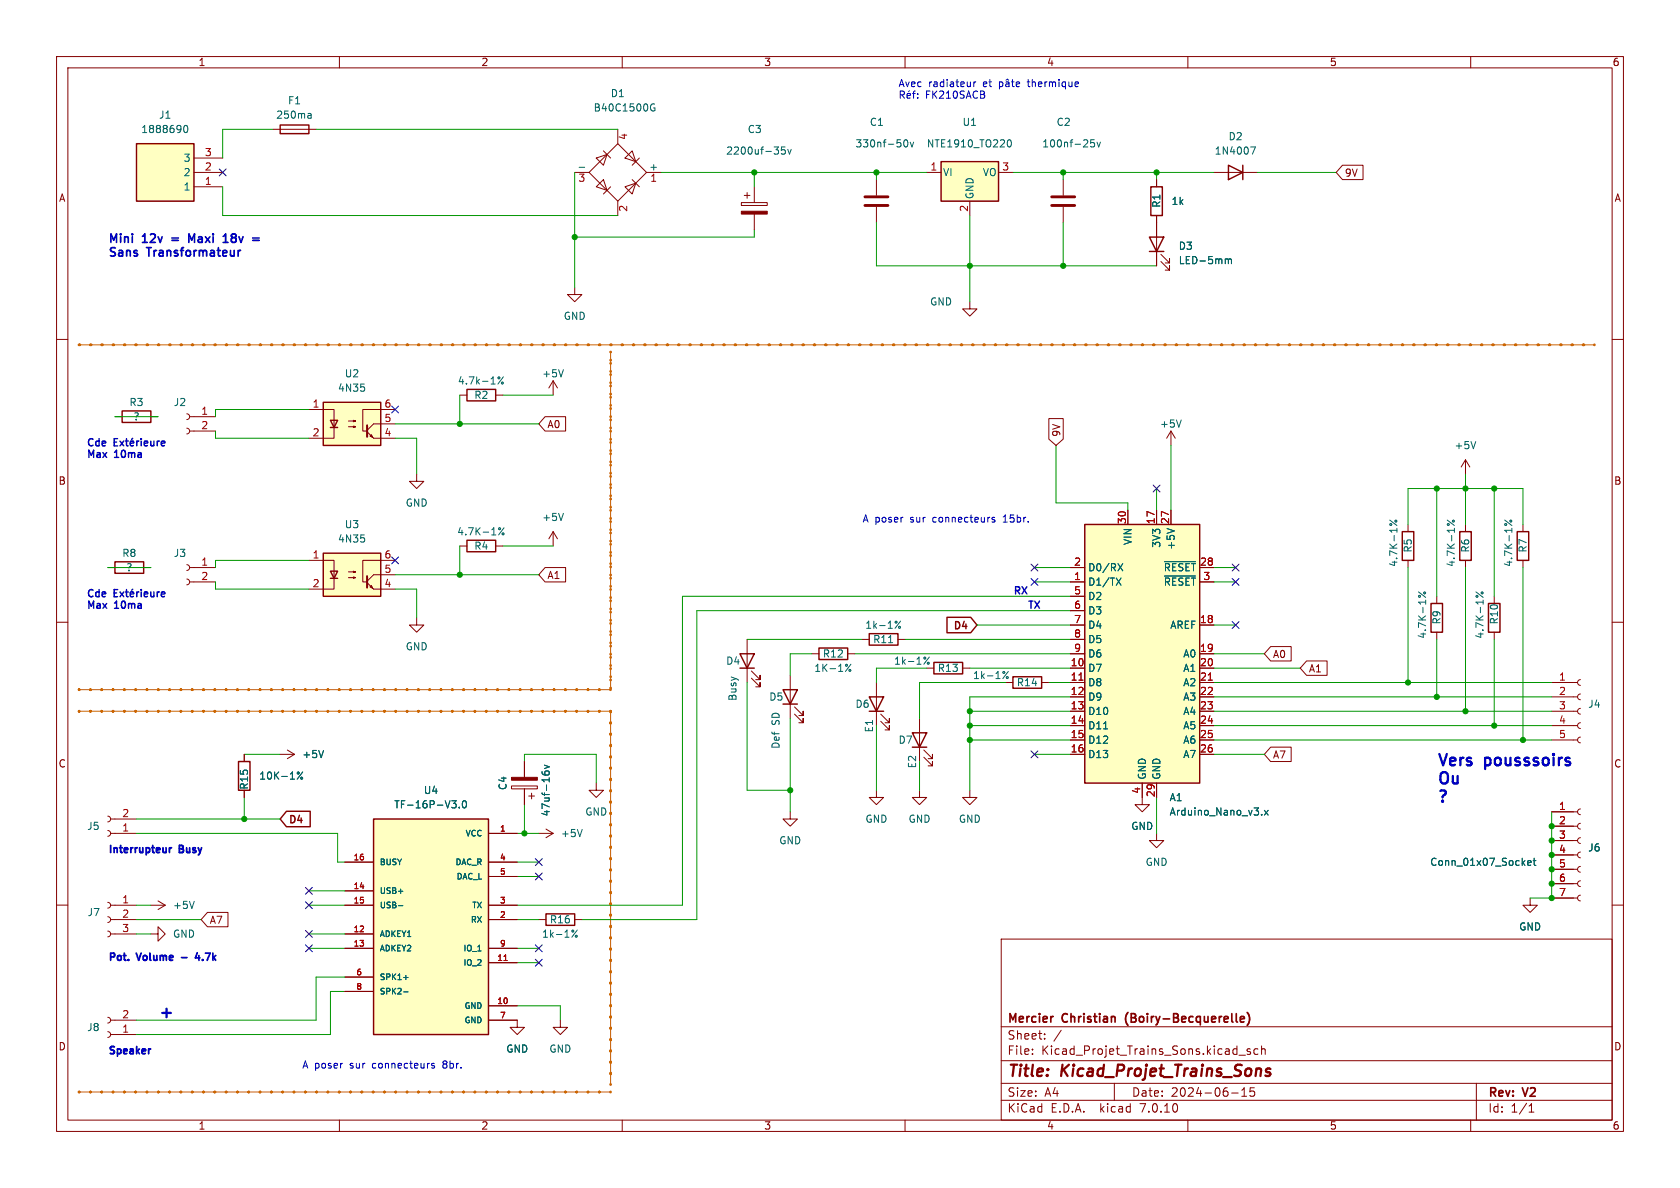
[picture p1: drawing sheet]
<svg xmlns="http://www.w3.org/2000/svg" width="297mm" height="210mm" viewBox="0 0 297 210" stroke-linecap="round" stroke-linejoin="round" font-family="sans-serif">
<g fill="none" stroke="#840000" stroke-width=".18">
<path d="M10 10h277v190h-277zM12 12h273v186h-273zM60 10v2M110 10v2M160 10v2M210 10v2M260 10v2M34.3 30.5h5.1M34.3 33h5.1M34.3 27.9h5.1M48.3 22.9h7.6M101.6 30.5h2.5"/>
<path d="M105.4 27.9l1.9-.6-.6 1.9zM105.4 33l1.3-1.2 .6 1.9zM106.7 26.7l1.2 1.2M107.9 33l-1.2 1.3M109.2 25.4l5.1 5.1-5.1 5.1-5.1-5.1zM109.2 22.9v2.5M109.2 35.6v2.5M110.5 27.9l1.3-1.2 .6 1.9zM110.5 33l1.9-.6-.6 1.9zM111.8 31.8l1.2 1.2M113 27.9l-1.2 1.3M114.3 30.5h2.5"/>
<path d="M131.1 35.8h4.5v.5h-4.5zM131.6 34.5h1M132.1 34v1.1M133.3 33v2.8M133.3 37.8v2.8M154.9 31.8v2.7M154.9 36.6v2.8M163.8 30.5h2.6M171.4 35.6v2.5M176.5 30.5h2.6M188 31.8v2.7M188 36.6v2.8"/>
<path d="M204.5 31.8v1.2M204.5 38.1v8.9M214.6 30.5h7.6M237.3 29.2h3.7v2.6h-3.7l-1.1-1.3zM10 60h2M101.6 50.8v1.3h1.3l-1.3 1.2-1.3-1.2h1.3M171.4 53.3v1.3h1.3l-1.3 1.3-1.2-1.3h1.2M205.2 46.2l1.6 1.6v-.8v.8h-.8M205.2 45l1.6 1.5v-.8v.8h-.8M285 60h2M20.3 73.7h1.3M26.7 73.7h1.2"/>
<path d="M33 75.7l.4 .1 .1 .4-.1 .4-.4 .1M33 73.2l.4 .1 .1 .4-.1 .3-.4 .2M33.5 73.7h4.6M33.5 76.2h4.6M54.6 72.4h4.5v5.1h-4.5M61.6 75.4h1.3l-.4 .2v-.3l.4 .1M61.6 74.4h1.3l-.4 .1v-.2l.4 .1M64.9 76.3l1.1 1.2h3.8M65.4 77.1l.3-.3 .2 .5zM69.8 72.4h-5.7v3.8h.7M69.8 74.9h-3.8l-1.1 1.2M81.3 69.9h1.2"/>
<path d="M87.6 69.9h1.3M96.4 73.7h3.6v2.5h-3.6l-1.2-1.3zM97.8 67.3l-.8 1.3M97.8 67.3v2.6M97.8 67.3l.8 1.3M185.4 74h2.6v3.6l-1.3 1.1-1.3-1.1zM207 76.2v2.5M207 76.2l-.8 1.3M207 76.2l.8 1.3M33 99.8l.4 .2 .1 .3-.1 .4-.4 .1M54.6 99.1h4.5v5h-4.5M69.8 99.1h-5.7v3.8h.7"/>
<path d="M73.7 83.8v1.3h1.2l-1.2 1.3-1.3-1.3h1.3M81.3 96.5h1.2M87.6 96.5h1.3M97.8 94v2.5M97.8 94l-.8 1.3M97.8 94l.8 1.3M199.4 90.2v2.5M204.5 90.2v2.5M207 90.2v2.5M248.9 92.7v1.3M248.9 99.1v1.2M259.1 81.3l-.8 1.3"/>
<path d="M259.1 81.3v2.5M259.1 92.7v1.3M259.1 99.1v1.2M259.1 81.3l.7 1.3M269.2 92.7v1.3M269.2 99.1v1.2M10 110h2M19 100.3h1.3M25.4 100.3h1.3M33 102.4l.4 .1 .1 .4-.1 .3-.4 .2M33.5 102.9h4.6M33.5 100.3h4.6"/>
<path d="M61.6 102.1h1.3l-.4 .1v-.2l.4 .1M61.6 101.1h1.3l-.4 .1v-.2l.4 .1M64.9 103l1.1 1.1h3.8M65.4 103.8l.3-.3 .2 .5zM69.8 101.6h-3.8l-1.1 1.1M73.7 109.2v1.3h1.2l-1.2 1.3-1.3-1.3h1.3M96.4 100.3h3.6v2.6h-3.6l-1.2-1.3zM132.1 113v7.7M132.8 119.9l1.6 1.5v-.7v.7h-.8M132.8 118.6l1.6 1.5v-.7v.7h-.8M139.7 119.4v7.6M143.5 115.6h1.3"/>
<path d="M149.9 115.6h1.2M152.4 113h1.3M158.7 113h1.3M163.8 118.1h1.3M170.2 118.1h1.2M189.2 113h2.6M189.2 115.6h2.6M189.2 102.9h2.6M189.2 118.1h2.6M189.2 110.5h2.6M189.2 100.3h2.6M189.2 105.4h2.6"/>
<path d="M189.2 108h2.6M212.1 115.6h2.5M212.1 102.9h2.5M212.1 118.1h2.5M212.1 110.5h2.5M212.1 100.3h2.5M224.6 114.3h3.7v2.5h-3.7l-1.1-1.2zM231 116.8h3.6v2.6h-3.6l-1.1-1.3zM254 105.4v1.3M254 111.8v1.2M264.2 105.4v1.3M264.2 111.8v1.2"/>
<path d="M285 110h2M43.2 133.4v1.2M43.2 139.7v1.3M49.5 133.4h2.6M50.8 132.6l1.3 .8M52.1 133.4l-1.3 .7M90.4 138.9h4.6v.5h-4.6zM92.7 134.6v2.8M92.7 139.4v2.8M105.4 138.4v1.3h1.3l-1.3 1.3-1.3-1.3h1.3M140.5 126.2l1.5 1.6v-.8v.8h-.8M140.5 125l1.5 1.5v-.8v.8h-.8"/>
<path d="M154.9 139.7v1.3h1.3l-1.3 1.2-1.2-1.2h1.2M154.9 120.7v7.6M155.7 127.5l1.5 1.5v-.7v.7h-.7M155.7 126.2l1.5 1.6v-.8v.8h-.7M162.6 139.7v1.3h1.2l-1.2 1.2-1.3-1.2h1.3M162.6 127v7.6M163.3 133.9l1.5 1.5v-.8v.8h-.7M163.3 132.6l1.5 1.5v-.7v.7h-.7M171.4 139.7v1.3h1.3l-1.3 1.2-1.2-1.2h1.2M177.8 120.7h1.3M184.1 120.7h1.3M189.2 120.7h2.6"/>
<path d="M189.2 123.2h2.6M189.2 125.7h2.6M189.2 128.3h2.6M189.2 130.8h2.6M189.2 133.4h2.6M201.9 138.4v3.8h1.3l-1.3 1.3-1.2-1.3h1.2M204.5 138.4v2.6M212.1 120.7h2.5M212.1 123.2h2.5M212.1 125.7h2.5M212.1 128.3h2.5M212.1 130.8h2.5"/>
<path d="M212.1 133.4h2.5M224.6 132.1h3.7v2.5h-3.7l-1.1-1.2zM274.3 120.7h4.6M274.3 123.2h4.6M274.3 125.7h4.6M274.3 128.3h4.6M274.3 130.8h4.6M279.4 130.3l-.4 .2-.1 .3 .1 .4 .4 .1M279.4 127.8l-.4 .1-.1 .4 .1 .3 .4 .2M279.4 125.2l-.4 .2-.1 .3 .1 .4 .4 .1M279.4 122.7l-.4 .1-.1 .4 .1 .3 .4 .2M279.4 120.1l-.4 .2-.1 .3 .1 .4 .4 .2"/>
<path d="M10 160h2M19 144.3l.4 .1 .2 .4-.2 .4-.4 .1M19 146.8l.4 .2 .2 .3-.2 .4-.4 .1M19 159.5l.4 .2 .2 .3-.2 .4-.4 .1M19.6 144.8h4.5M19.6 147.3h4.5M27.9 159.3l1.3 .7M61 157.5h5M61 152.4h5M86.4 147.3h5M86.4 152.4h5M86.4 154.9h5"/>
<path d="M93.5 140.7h1M94 140.2v1M95.2 147.3h2.6M96.5 146.6l1.3 .7M97.8 147.3l-1.3 .8M139.7 143.5v1.3h1.3l-1.3 1.3-1.3-1.3h1.3M204.5 147.3v1.3h1.2l-1.2 1.3-1.3-1.3h1.3M270.5 158.8v1.2h1.3l-1.3 1.3-1.3-1.3h1.3M274.3 158.8h4.6M274.3 156.2h4.6M274.3 153.7h4.6M274.3 151.1h4.6"/>
<path d="M274.3 148.6h4.6M274.3 146.1h4.6M274.3 143.5h4.6M279.4 158.2l-.4 .2-.1 .3 .1 .4 .4 .2M279.4 155.7l-.4 .2-.1 .3 .1 .4 .4 .1M279.4 153.2l-.4 .1-.1 .4 .1 .3 .4 .2M279.4 150.6l-.4 .2-.1 .3 .1 .4 .4 .1M279.4 148.1l-.4 .1-.1 .4 .1 .3 .4 .2M279.4 145.5l-.4 .2-.1 .3 .1 .4 .4 .2M279.4 143l-.4 .2-.1 .3 .1 .4 .4 .1M285 160h2M19 179.8l.4 .2 .2 .4-.2 .3-.4 .1"/>
<path d="M19 164.6l.4 .1 .2 .4-.2 .4-.4 .1M19 162.1l.4 .1 .2 .4-.2 .3-.4 .2M19.6 160h4.5M19.6 165.1h4.5M19.6 162.6h4.5M26.7 165.1h1.2v-1.3l1.3 1.3-1.3 1.3v-1.3M26.7 160h2.5M29.2 160l-1.3 .8M36.7 161.3h3.6v2.5h-3.6l-1.1-1.2zM61 160h5M61 165.1h5M61 167.6h5"/>
<path d="M61 172.7h5M61 175.3h5M86.4 160h5M86.4 162.6h5M86.4 177.8h5M86.4 170.2h5M86.4 167.6h5M95.2 162.6h1.3M101.6 162.6h1.3M177 166h108v32h-108zM19 182.4l.4 .1 .2 .4-.2 .4-.4 .1M19.6 180.3h4.5"/>
<path d="M19.6 182.9h4.5M60 198v2M86.4 180.3h5v1.3h1.3l-1.3 1.3-1.2-1.3h1.2M99.1 180.3v1.3h1.2l-1.2 1.3-1.3-1.3h1.3M110 198v2M160 198v2M177 194.5h108M177 191.5h108M177 187.5h108M177 181.5h108M182.5 186.3v.1M182.5 185.5v.1"/>
<path d="M184.7 183.6v.1M184.7 182.8v.1M187.6 182.1l-1.3 2M197 191.5v3M210 198v2M217.7 193.2h1.2M219 186.5h1.2M219.5 193.8h.9M219.5 192.7l.5-.4v1.5M221 185.5l-.3-.1-.2 .2v.2l.5 .2v.3h-.5M221 192.3v.7l.2-.1h.5l.1 .6-.3 .3-.5-.1M222.4 185.5l-.4-.1-.3 .3v.4l.1 .2h.6"/>
<path d="M223 185.5l.2-.1 .4 .1 .1 .9M223 184.9v1.5M260 198v2M261 191.5v6.5M270.3 196.6h.9M270.3 195.5l.4-.4v1.5"/>
</g>
<path d="M223.9 189.4l.4 .1 .3 .3-.1 .3-.6 .1M223.9 189l.2-.1 .5 .1" fill="none" stroke="#840000" stroke-width=".4"/>
<path d="M186.1 179.7h.1M219.5 179.7l.4 .1 .1 .2-.7 .2M220.5 179a1.72 1.72 0 0 1 0 2.3M219.9 180.6l-.4 .1" fill="none" stroke="#840000" stroke-width=".3"/>
<g fill="#c60" stroke="#c60" stroke-width=".18">
<path d="M14 121.9h93.9z"/>
<path d="M14 193h93.9z"/>
<path d="M107.9 62.2v59.7z"/>
<path d="M107.9 125.7v66.1z"/>
<path d="M14 125.7h93.9z"/>
<path d="M14 61h267.9z"/>
</g>
<g fill="none" stroke="#840000" stroke-width=".25">
<path d="M24.1 25.4h10.2v10.2h-10.2zM49.5 22.1h5.1v1.5h-5.1zM166.4 28.6h10.1v7h-10.1zM203.5 33h2v5.1h-2zM217.2 29.2l2.5 1.3-2.5 1.3zM219.7 29.2v2.6M203.2 41.9h2.5l-1.2 2.6zM203.2 44.5h2.5M21.6 72.6h5.1v2.1h-5.1zM57.1 71.1h10.2v7.6h-10.2zM58.4 74.3h1.3l-.6 1.3zM58.4 75.6h1.3"/>
<path d="M82.5 68.8h5.1v2.1h-5.1zM20.3 99.3h5.1v2h-5.1zM57.1 97.8h10.2v7.6h-10.2zM82.5 95.5h5.1v2h-5.1zM191.8 92.7h20.3v45.7h-20.3zM247.9 94h2v5.1h-2zM258.1 94h2v5.1h-2zM268.2 94h2.1v5.1h-2.1zM58.4 101h1.3l-.6 1.2zM58.4 102.2h1.3M130.8 115.6h2.5l-1.2 2.5zM130.8 118.1h2.5"/>
<path d="M144.8 114.6h5.1v2h-5.1zM153.7 112h5v2h-5zM165.1 117.1h5.1v2h-5.1zM167.4 109.1h4.2l1.1 1.4-1.1 1.4h-4.2zM179.1 119.6h5v2.1h-5zM253 106.7h2v5.1h-2zM263.1 106.7h2.1v5.1h-2.1zM42.2 134.6h2v5.1h-2zM138.4 121.9h2.6l-1.3 2.6zM138.4 124.5h2.6M153.7 123.2h2.5l-1.3 2.5zM153.7 125.7h2.5"/>
<path d="M161.3 129.5h2.5l-1.2 2.6zM161.3 132.1h2.5M50.6 143.4h4.2v2.7h-4.2l-1.1-1.3zM66 144.8h20.4v38.1h-20.4zM96.5 161.5h5.1v2.1h-5.1z"/>
</g>
<g fill="none" stroke="#006464" stroke-width=".18">
<path d="M115.5 19.1h.3l-.1 .5h-.5l-.1-.3M115.7 18.4h-.5l-.1 .3M32.6 22.3l.2-.1a.68 .68 0 0 1 .4 .6 .68 .68 0 0 1-.4 .6l-.2-.1-.1-.3zM54.6 20.1h.3l.1 .8M55 20.8l-.4 .1M55 20.4h-.4M102.4 29.6h1M138.8 26h-.6l-.1 .6 .2-.1h.4l.1 .2v.4l-.2 .1-.5-.1M139.3 26.4l.3 .8 .3-.8M159.9 24.8l.2-.1a.68 .68 0 0 1 .4 .6 .68 .68 0 0 1-.4 .7l-.2-.1-.1-.4zM160.9 25.1l.3 .9 .3-.9M178.1 25l.3-.3a.68 .68 0 0 1 .4 .6 .68 .68 0 0 1-.4 .7l-.3-.3"/>
<path d="M193.5 24.7h-.7v.6l.2-.1 .4 .1 .1 .1v.5l-.2 .1-.5-.1M193.9 25.1l.3 .9 .3-.9M221.1 26h.8l-.5 1.2M216.7 45.8h.3l.2 .2M217.2 46l.1-.2h.3l.1 .8M217.2 46v.6M64.4 68.5v.5M89 66.6l-1 1.3M99.6 65.3l-.4 1.3M208.8 74.2l-.4 1.3M260.9 78l-.4 1.3M64.4 95.2v.5"/>
<path d="M89.1 93.3l-1 1.3M99.6 90.7l-.4 1.3M197.6 99.6l.9 1.3M198.5 99.6l-.9 1.3M205.9 99.3h5.5M206.3 93.4l1.3 .5M245.7 91.9l1.3 1M255.8 91.9l1.3 1M266 91.9l1.3 1M149.6 117.4l.2 .2-.2 .2M150.4 117.4l-.9 1.3M157.1 113.6h.7"/>
<path d="M158.4 109.8l.2 .2-.2 .2M159.2 109.8l-1 1.3M163.5 116.1l.2 .2-.2 .2M164.3 116.1l-1 1.3M177.5 118.7l.1 .2-.1 .2M178.3 118.7l-1 1.3M197.3 102.2l.9 1.2M198.2 102.2l-.9 1.2M205.9 101.8h5.5M250.8 104.6l1.2 1M260.9 104.6l1.3 1M53.5 136.5l-1 1.2"/>
<path d="M57.2 132.7l-.4 1.2M95.8 136.4l.1 .4 .2 .1M96.3 135.3l.8 .3-.8 .3M96.4 136.9l-.1-.4 .3-.2 .4 .1 .1 .4-.1 .1M195.1 128.8h.7M34.3 159.3l-.4 1.3M79.9 141.5h.7l-.4 .5 .4 .2v.4l-.2 .2h-.4M81.2 142.7v.1M81.9 141.7l.1-.2a.68 .68 0 0 1 .5 .7 .68 .68 0 0 1-.5 .6l-.1-.1-.2-.4zM102.9 146.6l-.4 1.3M223 144v.1M223.5 143.2l.7 .9"/>
<path d="M224.2 143.2l-.7 .9M270.1 152.6l.6-.2-.1-.2-.3-.1-.2 .2v.6h.5M271 152.1h.5M271.2 151.7v1.1l.3 .2M70.4 160.1h.8M71.4 172.8h.7M71.4 175.3h.7M101.3 164.4l.1 .2-.1 .2M102.1 164.4l-1 1.3"/>
<circle cx="88.2" cy="66.8" r=".18"/>
<circle cx="88.8" cy="67.7" r=".18"/>
<circle cx="88.3" cy="93.5" r=".18"/>
<circle cx="88.9" cy="94.4" r=".18"/>
<circle cx="245.9" cy="92.7" r=".18"/>
<circle cx="246.8" cy="92.1" r=".18"/>
<circle cx="256" cy="92.7" r=".18"/>
<circle cx="256.9" cy="92.1" r=".18"/>
<circle cx="266.2" cy="92.7" r=".18"/>
<circle cx="267.1" cy="92.1" r=".18"/>
<circle cx="150.3" cy="118.5" r=".18"/>
<circle cx="159" cy="110.9" r=".18"/>
<circle cx="164.1" cy="117.2" r=".18"/>
<circle cx="178.1" cy="119.8" r=".18"/>
<circle cx="251" cy="105.4" r=".18"/>
<circle cx="251.9" cy="104.8" r=".18"/>
<circle cx="261.1" cy="105.4" r=".18"/>
<circle cx="262" cy="104.8" r=".18"/>
<circle cx="52.7" cy="136.6" r=".18"/>
<circle cx="53.3" cy="137.6" r=".18"/>
<circle cx="101.9" cy="165.5" r=".18"/>
</g>
<g fill="#ffffc2" stroke="#ffffc2" stroke-width=".18">
<path d="M166.4 28.6h10.1v7h-10.1z"/>
<path d="M191.8 92.7h20.3v45.7h-20.3z"/>
<path d="M24.1 25.4h10.2v10.2h-10.2z"/>
<path d="M57.1 71.1h10.2v7.6h-10.2z"/>
<path d="M66 144.8h20.4v38.1h-20.4z"/>
<path d="M57.1 97.8h10.2v7.6h-10.2z"/>
</g>
<path d="M152.9 36.3h4.1M152.9 34.8h4.1M185.9 36.3h4.1M185.9 34.8h4.1" fill="none" stroke="#840000" stroke-width=".51"/>
<g fill="#840000" stroke="#840000" stroke-width=".18">
<path d="M131.1 37.3h4.5v.5h-4.5z"/>
<path d="M90.4 137.4h4.6v.5h-4.6z"/>
</g>
<path d="M190.7 120.2h.8M213.6 120.2h.7M89.1 169.8h.6" fill="none" stroke="#a90000" stroke-width=".18"/>
<path d="M64.9 75.2v2M64.9 101.9v2" fill="none" stroke="#840000" stroke-width=".36"/>
<path d="M30 149.9v.8M30.3 149.9l-.3 .2M32.1 169.3h.9M34.9 168.4l-.3 .9h.7M35.2 168.9v.9M26.5 185.4h.1" fill="none" stroke="#0000c2" stroke-width=".32"/>
<g fill="none" stroke="#0000c2" stroke-width=".18">
<path d="M159.2 16.1v1.3M159.5 16.8l.4 .6M159.6 16.1l.3 .2-.1 .3-.6 .2M160.4 16.9l.6-.1-.1-.2-.4-.1-.1 .2v.6h.5M160.8 16l-.2 .2M161.3 16.5h.5M161.7 16.1l-.2 .2v1.1M162.2 17.2v.2M162.2 16.6v.1M172.2 14.5v.8M172.5 14.5l-.3 .2M176.7 14.5h.4l.2 .2-.1 .6h-.5"/>
<path d="M176.7 14.5v1.2M177.8 14.5h.5l.1 .8M177.8 14.2l.3-.2 .2 .2M178.4 14.8h-.4l-.2 .2 .2 .3h.4M178.8 14.5h.5M179 14.1v1l.3 .2M179.7 14.9l.6-.1-.1-.3h-.4l-.1 .2v.6h.5M181.6 14.5h.5M181.8 14.1v1l.3 .2M190.5 14.5l.2 .3-.6 .1M190.6 15.3h-.1M175.8 91.5l-.3-.1-.1 .2v.2l.4 .1v.3h-.4"/>
<path d="M177.4 92.3h.7M177.5 91.3l-.1 .1M76.8 188h-.3l-.2 .2 .1 .1 .4 .2v.3h-.5"/>
</g>
<path d="M34.4 41.4l-.5 1-.5-1v1.5M39.5 42.9h.8M39.7 41.6l.2-.2v1.5M42.5 44.3h-.3M44.7 42.1h1.1M44.7 42.5h1.1" fill="none" stroke="#0000c2" stroke-width=".3"/>
<g fill="none" stroke="#0000c2" stroke-width=".25">
<path d="M20.2 78.2h.4M20.8 77.5h-.6v1.3h.6M21.2 78l.7 .8M21.9 78l-.7 .8M22.2 78h.5M22.4 77.5v1.1l.3 .2M23 78.4l.6-.1v-.3h-.4l-.2 .2 .1 .6h.5M23.5 77.5l-.2 .2M24.2 78v.8M24.5 78l-.3 .2M25 77.5v.2M25 78v.8"/>
<path d="M25.5 78.4l.6-.1v-.3h-.4l-.2 .2 .1 .6h.5M26.7 78v.8h.3l.2-.1M27.2 78v.8M27.8 78v.8M28.2 78l-.4 .2M28.5 78.4l.6-.1v-.3h-.4l-.2 .2 .1 .6h.5M20.2 104.8h.4M20.8 104.2h-.6v1.3h.6M21.2 104.6l.7 .9M21.9 104.6l-.7 .9M22.2 104.6h.5M22.4 104.2v1.1l.3 .2"/>
<path d="M23 105.1l.6-.2v-.2l-.4-.1-.2 .2 .1 .6h.5M23.5 104.2l-.2 .1M24.2 104.6v.9M24.5 104.6l-.3 .3M25 104.2v.1M25 104.6v.9M25.5 105.1l.6-.2v-.2l-.4-.1-.2 .2 .1 .6h.5M26.7 104.6v.8l.3 .1 .2-.1M27.2 104.6v.9M27.8 104.6v.9M28.2 104.6l-.4 .3M28.5 105.1l.6-.2v-.2l-.4-.1-.2 .2 .1 .6h.5"/>
</g>
<path d="M14 61h267.9h-267.9M107.9 62.2v59.7v-59.7M14 121.9h93.9h-93.9M14 125.7h93.9h-93.9M107.9 125.7v66.1v-66.1M14 193h93.9h-93.9" fill="none" stroke="#c60" stroke-width=".5" stroke-dasharray="0 2"/>
<g fill="none" stroke="#009600" stroke-width=".18">
<path d="M39.4 33v5.1h69.8M48.3 22.9h-8.9v5M55.9 22.9h53.3M101.6 30.5v20.3M116.8 30.5h47M133.3 30.5v2.5M154.9 30.5v1.3M154.9 39.4v7.6h49.6M171.4 38.1v15.2M179.1 30.5h35.5M188 30.5v1.3M188 39.4v7.6"/>
<path d="M204.5 30.5v1.3M222.2 30.5h14M133.3 40.6v1.3h-31.7M20.3 73.7h7.6M38.1 76.2v1.3h16.5M54.6 72.4h-16.5v1.3M69.8 77.5h3.9v6.3M69.8 74.9h25.4M81.3 69.9v5M88.9 69.9h8.9M186.7 78.7v10.2h12.7v1.3M207 78.7v11.5"/>
<path d="M54.6 99.1h-16.5v1.2M81.3 96.5v5.1M88.9 96.5h8.9M204.5 86.4v3.8M248.9 92.7v-6.3h20.3v6.3M254 86.4v19M259.1 83.8v8.9M264.2 86.4v19M19 100.3h7.7M38.1 102.9v1.2h16.5M69.8 101.6h25.4M69.8 104.1h3.9v5.1"/>
<path d="M132.1 113h20.3M143.5 115.6h-3.8v3.8M151.1 115.6h38.1M160 113h29.2M163.8 118.1h-8.9v2.6M171.4 118.1h17.8M172.7 110.5h16.5M182.9 100.3h6.3M182.9 102.9h6.3M189.2 108h-66v54.6h-20.3M189.2 105.4h-68.6v54.6h-29.2M214.6 100.3h3.8"/>
<path d="M214.6 115.6h8.9M214.6 102.9h3.8M214.6 118.1h15.3M214.6 110.5h3.8M248.9 100.3v20.4M254 113v10.2M259.1 100.3v25.4M264.2 113v15.3M269.2 100.3v30.5M43.2 133.4h6.3M92.7 134.6v-1.2h12.7v5M132.1 120.7v19h7.6"/>
<path d="M139.7 127v16.5M154.9 128.3v11.4M162.6 134.6v5.1M171.4 130.8h17.8M171.4 128.3h17.8M171.4 125.7h17.8M177.8 120.7h-15.2v6.3M182.9 133.4h6.3M185.4 120.7h3.8M189.2 123.2h-17.8v16.5M214.6 133.4h8.9M214.6 130.8h59.7"/>
<path d="M214.6 128.3h59.7M214.6 123.2h59.7M214.6 125.7h59.7M214.6 120.7h59.7M24.1 147.3h35.6v5.1h1.3M24.1 144.8h25.4M43.2 141v3.8M54.6 157.5h6.4M91.4 154.9h3.8M91.4 147.3h3.8M91.4 152.4h3.8M92.7 142.2v5.1"/>
<path d="M204.5 141v6.3M274.3 143.5v15.3h-3.8M24.1 162.6h11.5M24.1 160h2.6M24.1 165.1h2.6M54.6 167.6h6.4M54.6 160h6.4M54.6 165.1h6.4M61 172.7h-5.1v7.6h-31.8M61 175.3h-2.6v7.6h-34.3M91.4 177.8h7.7v2.5M91.4 167.6h3.8"/>
<path d="M91.4 162.6h3.8M91.4 170.2h3.8"/>
</g>
<g fill="none" stroke="#000084" stroke-width=".18">
<path d="M38.8 29.9l1.2 1.2M40 29.9l-1.2 1.2M69.2 71.8l1.3 1.2M70.5 71.8l-1.3 1.2M69.2 98.5l1.3 1.2M70.5 98.5l-1.3 1.2M182.3 99.7l1.2 1.2M183.5 99.7l-1.2 1.2M203.9 85.8l1.2 1.2M205.1 85.8l-1.2 1.2M217.8 99.7l1.2 1.2M219 99.7l-1.2 1.2"/>
<path d="M182.3 102.3l1.2 1.2M183.5 102.3l-1.2 1.2M217.8 109.9l1.2 1.2M217.8 102.3l1.2 1.2M219 109.9l-1.2 1.2M219 102.3l-1.2 1.2M182.3 132.7l1.2 1.3M183.5 132.7l-1.2 1.3M54 159.4l1.2 1.2M54 156.9l1.2 1.2M55.2 159.4l-1.2 1.2M55.2 156.9l-1.2 1.2"/>
<path d="M94.6 154.3l1.3 1.2M94.6 151.8l1.3 1.2M95.9 154.3l-1.3 1.2M95.9 151.8l-1.3 1.2M54 167l1.2 1.2M54 164.5l1.2 1.2M55.2 167l-1.2 1.2M55.2 164.5l-1.2 1.2M94.6 169.6l1.3 1.2M94.6 167l1.3 1.2M95.9 169.6l-1.3 1.2M95.9 167l-1.3 1.2"/>
</g>
<g fill="#009600" stroke="#009600" stroke-width=".18">
<circle cx="81.3" cy="101.6" r=".46"/>
<circle cx="92.7" cy="147.3" r=".46"/>
<circle cx="81.3" cy="74.9" r=".46"/>
<circle cx="101.6" cy="41.9" r=".46"/>
<circle cx="139.7" cy="139.7" r=".46"/>
<circle cx="188" cy="47" r=".46"/>
<circle cx="171.4" cy="47" r=".46"/>
<circle cx="43.2" cy="144.8" r=".46"/>
<circle cx="133.3" cy="30.5" r=".46"/>
<circle cx="154.9" cy="30.5" r=".46"/>
<circle cx="204.5" cy="30.5" r=".46"/>
<circle cx="188" cy="30.5" r=".46"/>
<circle cx="254" cy="86.4" r=".46"/>
<circle cx="248.9" cy="120.7" r=".46"/>
<circle cx="264.2" cy="86.4" r=".46"/>
<circle cx="259.1" cy="86.4" r=".46"/>
<circle cx="274.3" cy="156.2" r=".46"/>
<circle cx="274.3" cy="158.8" r=".46"/>
<circle cx="259.1" cy="125.7" r=".46"/>
<circle cx="269.2" cy="130.8" r=".46"/>
<circle cx="274.3" cy="148.6" r=".46"/>
<circle cx="274.3" cy="146.1" r=".46"/>
<circle cx="264.2" cy="128.3" r=".46"/>
<circle cx="254" cy="123.2" r=".46"/>
<circle cx="274.3" cy="153.7" r=".46"/>
<circle cx="274.3" cy="151.1" r=".46"/>
<circle cx="171.4" cy="130.8" r=".46"/>
<circle cx="171.4" cy="128.3" r=".46"/>
<circle cx="171.4" cy="125.7" r=".46"/>
</g>
<g font-size="2.8" fill="#0000c2">
<text x="254" y="135.5">Vers</text>
<text x="262.6" y="135.5">pousssoirs</text>
<text x="254" y="138.8">Ou</text>
<text x="254" y="142">?</text>
<text x="27.9" y="180.1">+</text>
</g>
<g font-size="2.8" fill="#840000">
<text x="178" y="190.9">Title:</text>
<text x="187.7" y="190.9">Kicad_Projet_Trains_Sons</text>
</g>
<g font-size="2.1" fill="#0000c2">
<text x="19" y="43.1">Mini</text>
<text x="19" y="45.5">Sans</text>
<text x="25.3" y="43.1">12v</text>
<text x="26.2" y="45.5">Transformateur</text>
<text x="31" y="43.1">=</text>
<text x="34.6" y="43.1">Maxi</text>
<text x="41.4" y="43.1">18v</text>
</g>
<g font-size="2.1" fill="#840000">
<text x="178" y="184">Sheet:</text>
<text x="178" y="181.2">Mercier</text>
<text x="187.9" y="181.2">Christian</text>
<text x="199.6" y="181.2">(Boiry-Becquerelle)</text>
<text x="178" y="186.7">File:</text>
<text x="184.1" y="186.7">Kicad_Projet_Trains_Sons.kicad_sch</text>
<text x="178" y="196.9">KiCad</text>
<text x="178" y="194.1">Size:</text>
<text x="184.7" y="194.1">A4</text>
<text x="185.7" y="196.9">E.D.A.</text>
<text x="194.6" y="196.9">kicad</text>
<text x="200" y="194.1">Date:</text>
<text x="201.8" y="196.9">7.0.10</text>
<text x="207" y="194.1">2024-06-15</text>
<text x="263" y="194.3">Rev:</text>
<text x="263" y="196.9">Id:</text>
<text x="267.1" y="196.9">1/1</text>
<text x="269.4" y="194.3">V2</text>
</g>
<g font-size="1.8" fill="#840000">
<text x="35" y="11.9">1</text>
<text x="85" y="11.9">2</text>
<text x="135" y="11.9">3</text>
<text x="185" y="11.9">4</text>
<text x="235" y="11.9">5</text>
<text x="285" y="11.9">6</text>
<text x="10.3" y="35.9">A</text>
<text x="237.6" y="31.4">9V</text>
<text x="285.3" y="35.9">A</text>
<text x="96.7" y="75.9">A0</text>
<text x="187.6" y="77.3" transform="rotate(-90 187.6 77.3)">9V</text>
<text x="10.3" y="85.9">B</text>
<text x="285.3" y="85.9">B</text>
<text x="96.7" y="102.6">A1</text>
<text x="168.3" y="111.6">D4</text>
<text x="224.9" y="116.5">A0</text>
<text x="231.3" y="119.1">A1</text>
<text x="10.3" y="135.9">C</text>
<text x="224.9" y="134.3">A7</text>
<text x="285.3" y="135.9">C</text>
<text x="51" y="145.9">D4</text>
<text x="37" y="163.5">A7</text>
<text x="10.3" y="185.9">D</text>
<text x="285.3" y="185.9">D</text>
<text x="35" y="199.9">1</text>
<text x="85" y="199.9">2</text>
<text x="135" y="199.9">3</text>
<text x="185" y="199.9">4</text>
<text x="235" y="199.9">5</text>
<text x="285" y="199.9">6</text>
</g>
<g font-size="1.8" fill="#006464">
<text x="107.9" y="17.4">D1</text>
<text x="24.9" y="23.7">1888690</text>
<text x="28" y="21.2">J1</text>
<text x="48.7" y="21.2">250ma</text>
<text x="50.8" y="18.6">F1</text>
<text x="104.9" y="19.9">B40C1500G</text>
<text x="132.1" y="23.7">C3</text>
<text x="153.7" y="22.5">C1</text>
<text x="170.1" y="22.5">U1</text>
<text x="186.7" y="22.5">C2</text>
<text x="32.4" y="28.8">3</text>
<text x="128.3" y="27.5">2200uf-35v</text>
<text x="151.1" y="26.3">330nf-50v</text>
<text x="163.8" y="26.3">NTE1910_TO220</text>
<text x="184.2" y="26.3">100nf-25v</text>
<text x="214.6" y="27.5">1N4007</text>
<text x="217.1" y="25">D2</text>
<text x="32.4" y="33.9">1</text>
<text x="32.4" y="31.3">2</text>
<text x="114.7" y="30.2">+</text>
<text x="166.6" y="31.3">VI</text>
<text x="172.3" y="35.3" transform="rotate(-90 172.3 35.3)">GND</text>
<text x="173.7" y="31.3">VO</text>
<text x="205.3" y="36.8" transform="rotate(-90 205.3 36.8)">R1</text>
<text x="207" y="36.4">1k</text>
<text x="208.3" y="44.4">D3</text>
<text x="208.3" y="46.9">LED-5mm</text>
<text x="99.6" y="56.7">GND</text>
<text x="164.3" y="54.2">GND</text>
<text x="22.8" y="72">R3</text>
<text x="30.6" y="72">J2</text>
<text x="59.6" y="69.4">4N35</text>
<text x="60.9" y="66.9">U2</text>
<text x="80.8" y="68.2">4.7k-1%</text>
<text x="83.7" y="70.7">R2</text>
<text x="95.8" y="66.9">+5V</text>
<text x="23.5" y="74.5">?</text>
<text x="205" y="75.8">+5V</text>
<text x="257" y="79.6">+5V</text>
<text x="71.6" y="89.8">GND</text>
<text x="60.9" y="93.6">U3</text>
<text x="80.7" y="94.8">4.7K-1%</text>
<text x="95.8" y="92.3">+5V</text>
<text x="21.5" y="98.7">R8</text>
<text x="22.2" y="101.2">?</text>
<text x="30.6" y="98.7">J3</text>
<text x="59.6" y="96.1">4N35</text>
<text x="83.7" y="97.4">R4</text>
<text x="192.3" y="101.2">D0/RX</text>
<text x="200.3" y="96.4" transform="rotate(-90 200.3 96.4)">VIN</text>
<text x="205.3" y="96.9" transform="rotate(-90 205.3 96.9)">3V3</text>
<text x="205.6" y="101.2">~{RESET}</text>
<text x="207.9" y="97.3" transform="rotate(-90 207.9 97.3)">+5V</text>
<text x="247.2" y="100.3" transform="rotate(-90 247.2 100.3)">4.7K-1%</text>
<text x="249.8" y="97.8" transform="rotate(-90 249.8 97.8)">R5</text>
<text x="257.4" y="100.3" transform="rotate(-90 257.4 100.3)">4.7K-1%</text>
<text x="259.9" y="97.8" transform="rotate(-90 259.9 97.8)">R6</text>
<text x="267.6" y="100.3" transform="rotate(-90 267.6 100.3)">4.7K-1%</text>
<text x="270.1" y="97.8" transform="rotate(-90 270.1 97.8)">R7</text>
<text x="192.3" y="103.7">D1/TX</text>
<text x="192.3" y="106.3">D2</text>
<text x="205.6" y="103.7">~{RESET}</text>
<text x="152.9" y="111.4">1k-1%</text>
<text x="154.3" y="113.9">R11</text>
<text x="192.3" y="108.8">D3</text>
<text x="192.3" y="111.4">D4</text>
<text x="192.3" y="113.9">D5</text>
<text x="206.8" y="111.4">AREF</text>
<text x="252.3" y="113" transform="rotate(-90 252.3 113)">4.7K-1%</text>
<text x="254.9" y="110.5" transform="rotate(-90 254.9 110.5)">R9</text>
<text x="262.5" y="113" transform="rotate(-90 262.5 113)">4.7K-1%</text>
<text x="265" y="110.5" transform="rotate(-90 265 110.5)">R10</text>
<text x="71.6" y="115.2">GND</text>
<text x="128.3" y="117.7">D4</text>
<text x="143.9" y="119">1K-1%</text>
<text x="145.4" y="116.4">R12</text>
<text x="158" y="117.7">1k-1%</text>
<text x="165.7" y="119">R13</text>
<text x="192.3" y="119">D7</text>
<text x="192.3" y="116.4">D6</text>
<text x="209.1" y="116.4">A0</text>
<text x="209.1" y="119">A1</text>
<text x="130.4" y="124" transform="rotate(-90 130.4 124)">Busy</text>
<text x="135.9" y="124.1">D5</text>
<text x="151.1" y="125.3">D6</text>
<text x="171.9" y="120.2">1k-1%</text>
<text x="179.7" y="121.5">R14</text>
<text x="192.3" y="121.5">D8</text>
<text x="192.3" y="124.1">D9</text>
<text x="209.1" y="121.5">A2</text>
<text x="209.1" y="124.1">A3</text>
<text x="280.7" y="125.3">J4</text>
<text x="138" y="128.2" transform="rotate(-90 138 128.2)">SD</text>
<text x="154.5" y="129.6" transform="rotate(-90 154.5 129.6)">E1</text>
<text x="158.8" y="131.7">D7</text>
<text x="192.3" y="126.6">D10</text>
<text x="192.3" y="129.1">D11</text>
<text x="192.3" y="131.7">D12</text>
<text x="209.1" y="126.6">A4</text>
<text x="209.1" y="129.1">A5</text>
<text x="209.1" y="131.7">A6</text>
<text x="53.3" y="134.2">+5V</text>
<text x="138" y="132.5" transform="rotate(-90 138 132.5)">Def</text>
<text x="162.2" y="135.9" transform="rotate(-90 162.2 135.9)">E2</text>
<text x="192.3" y="134.2">D13</text>
<text x="202.8" y="137.9" transform="rotate(-90 202.8 137.9)">GND</text>
<text x="205.3" y="137.9" transform="rotate(-90 205.3 137.9)">GND</text>
<text x="209.1" y="134.2">A7</text>
<text x="44" y="139.7" transform="rotate(-90 44 139.7)">R15</text>
<text x="45.7" y="138">10K-1%</text>
<text x="69.6" y="143.1">TF-16P-V3.0</text>
<text x="74.8" y="140.6">U4</text>
<text x="89.8" y="139.8" transform="rotate(-90 89.8 139.8)">C4</text>
<text x="206.7" y="141.8">A1</text>
<text x="15.3" y="146.9">J5</text>
<text x="97.4" y="144.4" transform="rotate(-90 97.4 144.4)">47uf-16v</text>
<text x="99.1" y="148.2">+5V</text>
<text x="103.4" y="144.4">GND</text>
<text x="137.7" y="149.5">GND</text>
<text x="152.9" y="145.6">GND</text>
<text x="160.5" y="145.6">GND</text>
<text x="169.4" y="145.6">GND</text>
<text x="199.9" y="146.9">GND</text>
<text x="206.7" y="144.4">Arduino_Nano_v3.x</text>
<text x="202.4" y="153.3">GND</text>
<text x="252.7" y="153.3">Conn_01x07_Socket</text>
<text x="280.7" y="150.7">J6</text>
<text x="30.5" y="160.9">+5V</text>
<text x="15.4" y="162.2">J7</text>
<text x="30.5" y="166">GND</text>
<text x="95.7" y="166">1k-1%</text>
<text x="97.1" y="163.4">R16</text>
<text x="268.5" y="164.7">GND</text>
<text x="15.3" y="182.5">J8</text>
<text x="89.4" y="186.3">GND</text>
<text x="97" y="186.3">GND</text>
</g>
<g font-size="1.8" fill="#0000c2">
<text x="158.7" y="15.5">Avec</text>
<text x="163.6" y="17.5">FK210SACB</text>
<text x="164.2" y="15.5">radiateur</text>
<text x="173.9" y="15.5">et</text>
<text x="182.7" y="15.5">hermique</text>
<text x="15.2" y="79">Cde</text>
<text x="15.2" y="81">Max</text>
<text x="20.3" y="81">10ma</text>
<text x="152.4" y="92.5">A poser</text>
<text x="161" y="92.5">sur</text>
<text x="165.2" y="92.5">connecteurs</text>
<text x="177.8" y="92.5">15br.</text>
<text x="15.2" y="105.7">Cde</text>
<text x="15.2" y="107.7">Max</text>
<text x="20.3" y="107.7">10ma</text>
<text x="179.1" y="105.2">RX</text>
<text x="181.6" y="107.7">TX</text>
<text x="19" y="150.9">Interrupteur</text>
<text x="31.9" y="150.9">Busy</text>
<text x="19" y="169.9">Pot.</text>
<text x="24.5" y="169.9">Volume</text>
<text x="36.2" y="169.9">4.7k</text>
<text x="19" y="186.4">Speaker</text>
<text x="53.3" y="189">A poser</text>
<text x="62" y="189">sur</text>
<text x="66.1" y="189">connecteurs</text>
<text x="78.8" y="189">8br.</text>
</g>
<g font-size="1.8" fill="#a90000">
<text x="36.1" y="27.7">3</text>
<text x="111.2" y="24.8" transform="rotate(-90 111.2 24.8)">4</text>
<text x="36.1" y="32.8">1</text>
<text x="36.1" y="30.2">2</text>
<text x="102.2" y="32.5">3</text>
<text x="114.9" y="32.5">1</text>
<text x="164.4" y="30.2">1</text>
<text x="177.1" y="30.2">3</text>
<text x="111.2" y="37.5" transform="rotate(-90 111.2 37.5)">2</text>
<text x="171.2" y="37.5" transform="rotate(-90 171.2 37.5)">2</text>
<text x="35.5" y="73.4">1</text>
<text x="35.5" y="75.9">2</text>
<text x="55.2" y="72.1">1</text>
<text x="55.2" y="77.2">2</text>
<text x="67.9" y="77.2">4</text>
<text x="67.9" y="74.7">5</text>
<text x="67.9" y="72.1">6</text>
<text x="199.1" y="92.8" transform="rotate(-90 199.1 92.8)">30</text>
<text x="204.2" y="92.8" transform="rotate(-90 204.2 92.8)">17</text>
<text x="206.8" y="92.8" transform="rotate(-90 206.8 92.8)">27</text>
<text x="35.5" y="100.1">1</text>
<text x="55.2" y="98.8">1</text>
<text x="67.9" y="101.3">5</text>
<text x="67.9" y="98.8">6</text>
<text x="189.8" y="100.1">2</text>
<text x="212" y="100.1">28</text>
<text x="35.5" y="102.6">2</text>
<text x="55.2" y="103.9">2</text>
<text x="67.9" y="103.9">4</text>
<text x="189.8" y="102.6">1</text>
<text x="189.8" y="105.2">5</text>
<text x="189.8" y="107.7">6</text>
<text x="212.7" y="102.6">3</text>
<text x="189.8" y="110.2">7</text>
<text x="189.8" y="112.8">8</text>
<text x="212" y="110.2">18</text>
<text x="189.2" y="117.9">10</text>
<text x="189.8" y="115.3">9</text>
<text x="212" y="115.3">19</text>
<text x="212" y="117.9">20</text>
<text x="189.2" y="120.4">11</text>
<text x="189.2" y="122.9">12</text>
<text x="189.2" y="125.5">13</text>
<text x="212" y="120.4">21</text>
<text x="212" y="122.9">22</text>
<text x="212" y="125.5">23</text>
<text x="275.5" y="120.4">1</text>
<text x="275.5" y="122.9">2</text>
<text x="275.5" y="125.5">3</text>
<text x="189.2" y="128">14</text>
<text x="189.2" y="130.6">15</text>
<text x="212" y="128">24</text>
<text x="212" y="130.6">25</text>
<text x="275.5" y="128">4</text>
<text x="275.5" y="130.6">5</text>
<text x="189.2" y="133.1">16</text>
<text x="212" y="133.1">26</text>
<text x="201.7" y="140.4" transform="rotate(-90 201.7 140.4)">4</text>
<text x="204.2" y="141" transform="rotate(-90 204.2 141)">29</text>
<text x="275.5" y="143.3">1</text>
<text x="21.5" y="147.1">1</text>
<text x="21.5" y="144.5">2</text>
<text x="275.5" y="145.8">2</text>
<text x="275.5" y="148.3">3</text>
<text x="275.5" y="150.9">4</text>
<text x="275.5" y="153.4">5</text>
<text x="275.5" y="156">6</text>
<text x="21.5" y="159.8">1</text>
<text x="275.5" y="158.5">7</text>
<text x="21.5" y="162.3">2</text>
<text x="21.5" y="164.8">3</text>
<text x="21.5" y="182.6">1</text>
<text x="21.5" y="180.1">2</text>
</g>
<g font-size="1.4" fill="#006464">
<text x="82.2" y="148.1">VCC</text>
<text x="67.1" y="153.1">BUSY</text>
<text x="80.4" y="153.1">DAC_R</text>
<text x="80.6" y="155.7">DAC_L</text>
<text x="67.1" y="158.2">USB+</text>
<text x="67.1" y="160.8">USB-</text>
<text x="83.3" y="160.8">TX</text>
<text x="67.1" y="165.8">ADKEY1</text>
<text x="83.1" y="163.3">RX</text>
<text x="67.1" y="168.4">ADKEY2</text>
<text x="67.1" y="173.5">SPK1+</text>
<text x="81.8" y="170.9">IO_2</text>
<text x="81.8" y="168.4">IO_1</text>
<text x="67.1" y="176">SPK2-</text>
<text x="82" y="178.5">GND</text>
<text x="82" y="181.1">GND</text>
</g>
<g font-size="1.4" fill="#a90000">
<text x="88.3" y="147.1">1</text>
<text x="62.4" y="152.1">16</text>
<text x="88.3" y="152.1">4</text>
<text x="88.3" y="154.7">5</text>
<text x="62.4" y="157.2">14</text>
<text x="62.4" y="159.8">15</text>
<text x="88.3" y="159.8">3</text>
<text x="62.4" y="164.8">12</text>
<text x="62.4" y="167.4">13</text>
<text x="88.3" y="162.3">2</text>
<text x="88.3" y="167.4">9</text>
<text x="62.9" y="172.5">6</text>
<text x="87.8" y="169.9">11</text>
<text x="62.9" y="175">8</text>
<text x="87.8" y="177.5">10</text>
<text x="88.3" y="180.1">7</text>
</g>
</svg>
